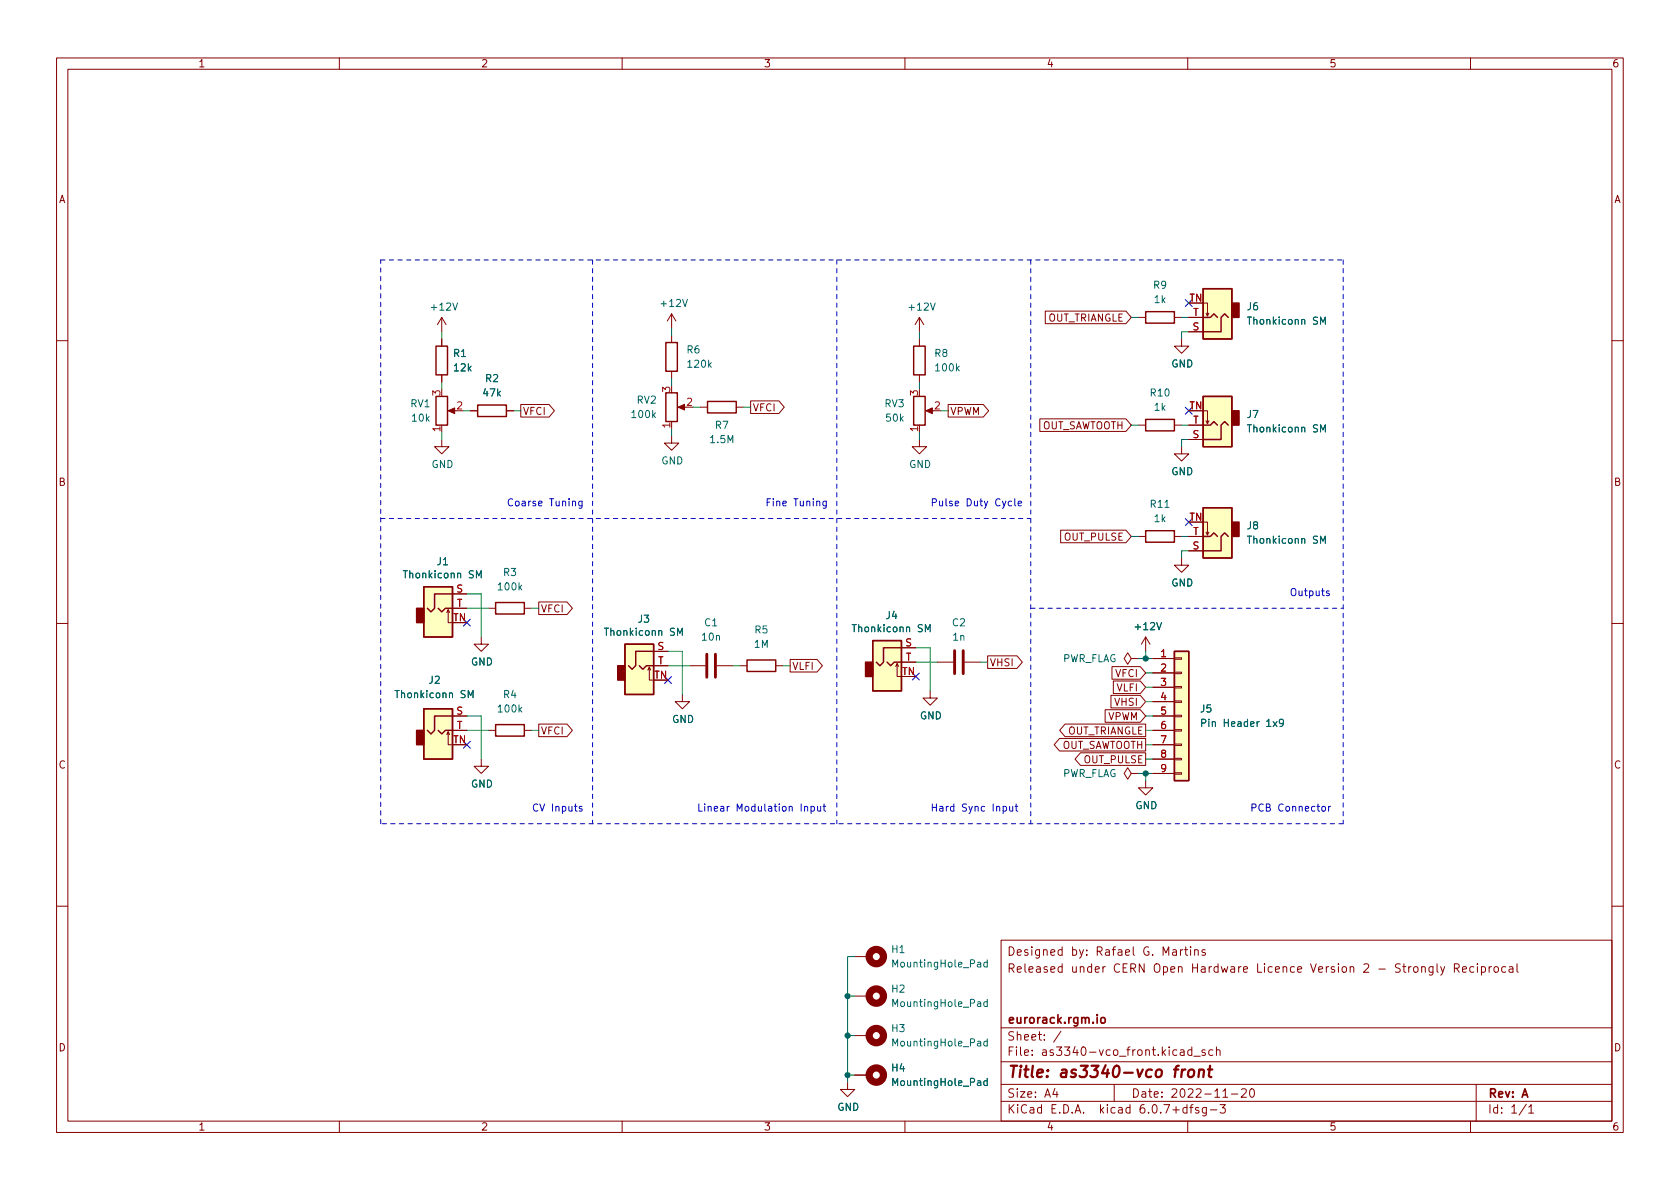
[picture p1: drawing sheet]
<svg xmlns="http://www.w3.org/2000/svg" width="297mm" height="210mm" viewBox="0 0 297 210" stroke-linecap="round" stroke-linejoin="round" font-family="sans-serif">
<g fill="none" stroke="#840000" stroke-width=".18">
<path d="M10 10.2h277v190.1h-277zM12 12.2h273v186.1h-273zM60 10.2v2M110 10.2v2M160 10.2v2M210 10.2v2M260 10.2v2M78.1 56.1v2.6M78.1 59.9v1.3M78.1 56.1l-.8 1.3M78.1 56.1l.8 1.3M118.7 55.5v2.5"/>
<path d="M118.7 59.3v1.3M118.7 55.5l-.7 1.3M118.7 55.5l.8 1.3M162.6 56.1v2.6M162.6 59.9v1.3M162.6 56.1l-.8 1.3M162.6 56.1l.7 1.3M184.8 55h14.3l.9 1.1-.9 1.1h-14.3zM201.3 56.1h1.3M207.6 56.1h1.3M208.9 59.9v1.3h1.3l-1.3 1.3-1.3-1.3h1.3M210.2 58.7h2.5"/>
<path d="M210.2 56.1h2.5M212.7 53.6h.8v2.3l.2-.5M213.2 55.4l.3 .5M10 60.2h2M78.1 77.7v1.3h1.3l-1.3 1.3-1.3-1.3h1.3M78.1 66.3v1.3M79.6 72.6h1M83.2 72.6h1.3M89.5 72.6h1.3M92.1 71.5h5l.9 1.1-.9 1.1h-5zM118.7 77.1v1.3h1.3l-1.3 1.2-1.2-1.2h1.2M118.7 65.7v1.2"/>
<path d="M120.3 72h1M123.8 72h1.3M130.2 72h1.2M132.7 70.9h5l1 1.1-1 1.1h-5zM162.6 77.7v1.3h1.2l-1.2 1.3-1.3-1.3h1.3M162.6 66.3v1.3M164.1 72.6h1M167.6 71.5h6.3l.9 1.1-.9 1.1h-6.3zM183.8 74.1h15.3l.9 1.1-.9 1.1h-15.3zM201.3 75.2h1.3M207.6 75.2h1.3M208.9 79v1.3h1.3l-1.3 1.2-1.3-1.2h1.3"/>
<path d="M210.2 75.2h2.5M210.2 77.7h2.5M212.7 72.6h.8v2.3l.2-.5M213.2 74.4l.3 .5M285 60.2h2M187.5 93.8h11.6l.9 1.1-.9 1.1h-11.6zM201.3 94.9h1.3M207.6 94.9h1.3M208.9 98.7v1.2h1.3l-1.3 1.3-1.3-1.3h1.3M210.2 97.4h2.5M210.2 94.9h2.5M212.7 92.3h.8v2.3l.2-.5"/>
<path d="M213.2 94.1l.3 .5M10 110.2h2M79 108.3l.2-.5v2.3h.8M79.2 107.8l.3 .5M80 105h2.5M80 107.6h2.5M85.1 112.6v1.3h1.3l-1.3 1.3-1.3-1.3h1.3M86.4 107.6h1.2M92.7 107.6h1.3M95.2 106.5h5.1l.9 1.1-.9 1.1h-5.1zM114.6 118.5l.2-.5v2.3h.8M114.8 118l.3 .5"/>
<path d="M115.6 115.2h2.5M115.6 117.7h2.5M121.9 117.7h2.8M126.7 117.7h2.8M130.8 117.7h1.3M137.2 117.7h1.2M139.7 116.6h4.8l.9 1.1-.9 1.1h-4.8zM158.4 117.9l.2-.6v2.3h.8M158.6 117.3l.3 .6M159.4 114.5h2.5M159.4 117.1h2.5M165.7 117.1h2.8"/>
<path d="M170.6 117.1h2.8M174.6 116h5.2l1 1.1-1 1.1h-5.2zM196.6 117.9h5l1 1.1-1 1.1h-5zM200 116.5l-.6-1.1-.6 1.1 .6 1 .6-1h1.3M201.3 116.5h.1M202.6 112.6l-.8 1.3M202.6 112.6v2.6M202.6 112.6l.7 1.3M203.8 116.5h3.8M203.8 119h3.8M207.6 118.9h1.3v.2h-1.3zM207.6 116.3h1.3v.3h-1.3z"/>
<path d="M285 110.2h2M79 129.9l.2-.5v2.3h.8M79.2 129.4l.3 .5M80 126.6h2.5M80 129.2h2.5M85.1 134.2v1.3h1.3l-1.3 1.3-1.3-1.3h1.3M86.4 129.2h1.2M92.7 129.2h1.3M95.2 128h5.1l.9 1.2-.9 1.1h-5.1zM120.6 122.8v1.3h1.3l-1.3 1.2-1.2-1.2h1.2M164.5 122.2v1.2h1.2l-1.2 1.3-1.3-1.3h1.3M187.3 130.6h15.3v2.2h-15.3l-.9-1.1z"/>
<path d="M188.3 128h14.3v2.3h-14.3l-.9-1.1zM191 133.1h11.6v2.2h-11.6l-.9-1.1zM195.4 125.5h6.2l1 1.1-1 1.1h-6.2zM196.4 123h5.2l1 1.1-1 1.1h-5.2zM196.8 120.4h4.8l1 1.1-1 1.1h-4.8zM200 136.8l-.6-1-.6 1 .6 1 .6-1h1.3M201.3 136.8h.1M202.6 138v1.3h1.2l-1.2 1.3-1.3-1.3h1.3M203.8 126.6h3.8M203.8 129.2h3.8M203.8 121.5h3.8M203.8 124.1h3.8"/>
<path d="M203.8 131.7h3.8M203.8 134.2h3.8M203.8 136.8h3.8M207.6 136.6h1.3v.3h-1.3zM207.6 134.1h1.3v.3h-1.3zM207.6 131.6h1.3v.2h-1.3zM207.6 129h1.3v.3h-1.3zM207.6 126.5h1.3v.2h-1.3zM207.6 123.9h1.3v.3h-1.3zM207.6 121.4h1.3v.3h-1.3zM10 160.2h2M151.1 176.1h2.6"/>
<path d="M151.1 169.2h2.6M177 166.3h108v32h-108zM207.4 168h.5l.1 .9M208 168.3l-.5 .1a.29 .29 0 0 0-.2 .2 .29 .29 0 0 0 .2 .3h.5M208.7 167.9v1M209.1 167.9l-.2 .1-.2 .2M209.4 167.9h.6M209.6 167.4v1.3l.4 .2M210.5 167.4v.2M210.5 167.9v1M211.2 168.1l.2-.2 .4 .1 .1 .9M211.2 167.9v1"/>
<path d="M213.1 168l-.4-.1-.2 .2 .1 .3 .5 .1v.4h-.6M253.4 170.9v1.2l-.3 .3h-.4M253.4 171l-.5-.1-.3 .3v.4l.2 .3h.6M254.1 170.4v1.3l.2 .2M254.7 170.9l.4 1M255.4 170.9l-.5 1.4-.2 .1M257.1 171.2l.8-.1 .1-.2-.1-.3-.2-.2h-.6v1.5M257.5 171.2l.5 .7M258.6 171.4l.7-.1-.1-.3-.4-.1-.2 .2 .1 .8h.5M260.6 171l-.5-.1-.2 .3v.4l.1 .3h.6M261.2 170.4v.2M261.2 170.9v1"/>
<path d="M261.9 171l.5-.1 .2 .3v.4l-.1 .3h-.6M261.9 170.9v1.5M263.3 170.9v1M263.7 170.9l-.3 .1-.1 .2M264.3 171l.4-.1 .2 .3v.4l-.2 .3h-.4l-.2-.3v-.4zM266.2 171l-.4-.1-.3 .3v.4l.2 .3h.5M266.9 171h.5l.1 .9M267.5 171.3l-.5 .1a.29 .29 0 0 0-.2 .2 .29 .29 0 0 0 .2 .3h.5M268.2 170.4v1.3l.2 .2M285 160.2h2M60 198.3v2M110 198.3v2"/>
<path d="M149.9 191.4v1.3h1.2l-1.2 1.2-1.3-1.2h1.3M151.1 183.1h2.6M151.1 190.1h2.6M160 198.3v2M177 194.8h108M177 191.8h108M177 187.8h108M177 181.8h108M186.5 192.5l-.4 1h1M186.9 193v1M187.6 182.4l-1.3 1.9M197 191.8v3"/>
<path d="M208.7 185.7h.6l.1 .9M209.4 186l-.5 .1a.29 .29 0 0 0-.3 .2 .29 .29 0 0 0 .3 .3h.5M209.9 195.9l-.5-.1-.3 .3v.4l.2 .3h.6M209.9 195.3v1.5M210 198.3v2M210.4 195.8h.5M210.7 185.7l-.4-.1-.3 .3v.4l.1 .3h.6M210.7 185.1v1.5M210.9 195.3l-.3 .2v1.3M211.1 186.8h1.1M211.9 195.9l-.3-.1-.2 .2v.3l.5 .1v.4h-.5M213.1 185.7l-.4-.1-.2 .2 .1 .3 .5 .1v.4h-.6"/>
<path d="M213.3 195.8v1.2l-.3 .3h-.4M213.3 195.9l-.4-.1-.3 .3v.4l.1 .3h.6M214 196.3h1.1M214.4 185.7l-.4-.1-.3 .3v.4l.2 .3h.5M215.1 185.8l.2-.2 .3 .1 .1 .9M215.1 185.1v1.5M215.7 195.3h.9l-.5 .6 .5 .1v.7l-.2 .1h-.5l-.2-.1M216.2 194h.9M217.7 193.5h1.2M219.5 192.7l.6-.2 .2 .2 .1 .3-1 1h1M221.1 192.7l.2-.2a.81 .81 0 0 1 .6 .7 .81 .81 0 0 1-.3 .8h-.2a.81 .81 0 0 1-.3-1.3zM260 198.3v2"/>
<path d="M261 191.8v6.5M269.9 195.3l-1.3 1.9M270.3 195.8l.4-.5v1.5M270.3 196.8h.9"/>
</g>
<path d="M209 189.1l-.2 1.4M209.6 189.1l-.4 .1-.2 .3M210.2 189.3a.52 .52 0 0 1 .6-.2 .52 .52 0 0 1 .4 .4l-.1 .6a.55 .55 0 0 1-.5 .4 .55 .55 0 0 1-.6-.4zM212 189.3a.49 .49 0 0 1 .9 .1l-.1 1.1M212.1 189.1l-.2 1.4M213.6 189.1h.7M214 188.5l-.3 1.7 .1 .2 .4 .1" fill="none" stroke="#840000" stroke-width=".4"/>
<path d="M194.7 180.1l.2-.2 .4 .2 .1 .5-.1 .3h-.4l-.2-.1z" fill="none" stroke="#840000" stroke-width=".3"/>
<g fill="#840000" stroke="#840000" stroke-width=".18">
<path d="M163.7 72.6l1.1-.5v1z"/>
<path d="M79.2 72.6l1.2-.5v1z"/>
<path d="M119.9 72l1.1-.5v1z"/>
</g>
<g fill="none" stroke="#840000" stroke-width=".25">
<path d="M202.6 55.1h5v2h-5zM212.7 51h5.1v8.9h-5.1zM212.7 56.1h1.3l.6-.6 .7 .6M217.2 56.1l-.7-.6-.6 .6v2.6h-3.2M77.1 70.1h2v5.1h-2zM77.1 61.2h2v5.1h-2zM84.5 71.6h5v2.1h-5zM117.7 60.6h2.1v5.1h-2.1zM117.7 69.5h2.1v5h-2.1zM125.1 71h5.1v2h-5.1zM161.5 70.1h2.1v5.1h-2.1zM161.5 61.2h2.1v5.1h-2.1z"/>
<path d="M202.6 74.2h5v2h-5zM212.7 70.1h5.1v8.9h-5.1zM212.7 75.2h1.3l.6-.7 .7 .7M217.2 75.2l-.7-.7-.6 .7v2.5h-3.2M202.6 93.8h5v2.1h-5zM212.7 89.8h5.1v8.9h-5.1zM212.7 94.9h1.3l.6-.7 .7 .7M217.2 94.9l-.7-.7-.6 .7v2.5h-3.2M74.9 103.8h5.1v8.8h-5.1zM77.5 107.6l.6 .6 .6-.6h1.3M80 105h-3.2v2.6l-.6 .6-.6-.6M87.6 106.5h5.1v2.1h-5.1z"/>
<path d="M110.5 113.9h5.1v8.9h-5.1zM113 117.7l.7 .7 .6-.7h1.3M115.6 115.2h-3.2v2.5l-.6 .7-.7-.7M132.1 116.7h5.1v2h-5.1zM154.3 113.3h5.1v8.9h-5.1zM156.8 117.1l.7 .6 .6-.6h1.3M159.4 114.5h-3.2v2.6l-.6 .6-.7-.6M207.6 115.2h2.6v22.8h-2.6zM74.9 125.3h5.1v8.9h-5.1zM77.5 129.2l.6 .6 .6-.6h1.3M80 126.6h-3.2v2.6l-.6 .6-.6-.6M87.6 128.1h5.1v2.1h-5.1z"/>
</g>
<g fill="#ffffc2" stroke="#ffffc2" stroke-width=".18">
<path d="M110.5 113.9h5.1v8.9h-5.1z"/>
<path d="M154.3 113.3h5.1v8.9h-5.1z"/>
<path d="M74.9 125.3h5.1v8.9h-5.1z"/>
<path d="M74.9 103.8h5.1v8.8h-5.1z"/>
<path d="M212.7 89.8h5.1v8.9h-5.1z"/>
<path d="M212.7 51h5.1v8.9h-5.1z"/>
<path d="M207.6 115.2h2.6v22.8h-2.6z"/>
<path d="M212.7 70.1h5.1v8.9h-5.1z"/>
</g>
<g fill="#840000" stroke="#840000" stroke-width=".25">
<path d="M109.2 117.7h1.3v2.6h-1.3z"/>
<path d="M153 117.1h1.3v2.5h-1.3z"/>
<path d="M73.7 129.2h1.2v2.5h-1.2z"/>
<path d="M73.7 107.6h1.2v2.5h-1.2z"/>
<path d="M217.8 92.3h1.3v2.6h-1.3z"/>
<path d="M217.8 53.6h1.3v2.5h-1.3z"/>
<path d="M217.8 72.6h1.3v2.6h-1.3z"/>
</g>
<g fill="none" stroke="#006464" stroke-width=".18">
<path d="M233.5 57.3v-1.2l.4 .9 .4-.9v1.2M233.5 76.4v-1.3l.4 .9 .4-.9v1.3M233.5 96.1v-1.3l.4 .9 .4-.9v1.3M84.2 102.2v-1.3l.5 .9 .4-.9v1.3M119.8 112.4v-1.3l.4 .9 .4-.9v1.3M163.6 111.7v-1.3l.4 1 .5-1v1.3M82.8 123.4v-1.3l.4 .9 .4-.9v1.3M212.5 127.9l.6-.1 .1-.2-.1-.3-.6-.1v1.3M226.9 127.7l-.2 .3-.4-.1-.1-.2 .1-.5h.4l.2 .1a.84 .84 0 0 1-.3 1.2h-.3M174.6 177.2l-.4-.1-.3 .3 .2 .5h.5M174.6 170.2h-.4l-.3 .2 .2 .5h.5M174.6 169.7v1.3"/>
<path d="M174.6 176.7v1.3M174.6 184.2l-.4-.1-.3 .3 .2 .5h.5M174.6 191.2l-.4-.1-.3 .3 .2 .5h.5M174.6 183.7v1.3M174.6 190.7v1.3"/>
</g>
<path d="M125 115.7v4.1M126.5 115.7v4.1M168.8 115.1v4M170.3 115.1v4" fill="none" stroke="#840000" stroke-width=".51"/>
<g fill="none" stroke="#840000" stroke-width="1.3">
<circle cx="154.9" cy="169.2" r="1.27"/>
<circle cx="154.9" cy="176.1" r="1.27"/>
<circle cx="154.9" cy="190.1" r="1.27"/>
<circle cx="154.9" cy="183.1" r="1.27"/>
</g>
<g fill="none" stroke="#0000c2" stroke-width=".18">
<path d="M101.2 88.7l.2-.1 .3 .1 .1 .8M102.9 88.6v1l-.2 .3-.3-.1M102.9 88.7l-.3-.1-.3 .3 .1 .5h.5M146.1 88.6v1l-.2 .3-.3-.1M146.1 88.7l-.4-.1-.2 .3 .1 .5h.5M178.9 88.7l-.4-.1-.2 .3 .1 .5h.5M179.4 88.2v1.1l.2 .2M180 89l.6-.1v-.2l-.4-.1-.2 .2 .1 .6h.5M235 104.6l-.3-.1-.2 .2 .1 .2 .4 .1v.3h-.5M102.9 142.7l-.3-.1-.2 .2 .1 .2 .4 .1v.3h-.5M142.3 142.7l.1-.1 .3 .1 .1 .7M143.4 142.7l.4-.1 .2 .2-.1 .6h-.5"/>
<path d="M143.4 142.6v1.3M144.6 142.6v.8h.3l.2-.1M145.1 142.6v.8M145.5 142.6h.5M145.7 142.2v1.1l.3 .1M177.4 142.7l.3-.1 .3 .2-.2 .6h-.4M178.5 142.6l.1 .8h.3l.2-.1M179.1 142.6v.8M179.5 142.6h.5M179.7 142.2v1.1l.3 .1M233.8 142.7l.3-.1 .3 .2v.4l-.3 .2h-.3l-.1-.2zM234.9 142.6v.8"/>
<path d="M235.3 142.6l-.4 .2"/>
</g>
<path d="M67.3 46h170.2M104.8 46v45.7M148 46v45.7M182.2 46v99.7M237.5 46v99.7M67.3 91.7h114.9M104.8 91.7v54M148 91.7v54M182.2 107.6h55.3M67.3 145.7v-99.7M237.5 145.7h-170.2" fill="none" stroke="#0000c2" stroke-width=".18" stroke-dasharray=".8 .8"/>
<g fill="none" stroke="#009600" stroke-width=".18">
<path d="M78.1 58.7v1.2M118.7 58v1.3M162.6 58.7v1.2M200 56.1h1.3M208.9 56.1h1.3M210.2 58.7h-1.3v1.2M78.1 67.6v1.2M78.1 76.4v1.3M81.9 72.6h1.3M90.8 72.6h1.3M118.7 66.9v1.3M118.7 75.8v1.3"/>
<path d="M122.6 72h1.2M131.4 72h1.3M162.6 67.6v1.2M162.6 76.4v1.3M166.4 72.6h1.2M200 75.2h1.3M208.9 75.2h1.3M210.2 77.7h-1.3v1.3M200 94.9h1.3M208.9 94.9h1.3M210.2 97.4h-1.3v1.3M82.5 105h2.6v7.6"/>
<path d="M82.5 107.6h3.9M94 107.6h1.2M118.1 115.2h2.5v7.6M118.1 117.7h3.8M129.5 117.7h1.3M138.4 117.7h1.3M161.9 117.1h3.8M161.9 114.5h2.6v7.7M173.4 117.1h1.2M201.3 116.5h2.5M202.6 115.2v1.3M202.6 119h1.2"/>
<path d="M82.5 126.6h2.6v7.6M82.5 129.2h3.9M94 129.2h1.2M201.3 136.8h2.5M202.6 136.8v1.2M202.6 126.6h1.2M202.6 129.2h1.2M202.6 131.7h1.2M202.6 134.2h1.2M202.6 121.5h1.2M202.6 124.1h1.2M149.9 176.1h1.2"/>
<path d="M151.1 169.2h-1.2v22.2M149.9 183.1h1.2M149.9 190.1h1.2"/>
</g>
<g fill="none" stroke="#000084" stroke-width=".18">
<path d="M209.6 53l1.2 1.2M210.8 53l-1.2 1.2M209.6 72l1.2 1.2M210.8 72l-1.2 1.2M209.6 91.7l1.2 1.2M210.8 91.7l-1.2 1.2M81.9 109.5l1.3 1.2M83.2 109.5l-1.3 1.2M117.5 119.7l1.2 1.2M118.7 119.7l-1.2 1.2M161.3 119l1.2 1.2M162.5 119l-1.2 1.2"/>
<path d="M81.9 131.1l1.3 1.2M83.2 131.1l-1.3 1.2"/>
</g>
<g fill="#009600" stroke="#009600" stroke-width=".18">
<circle cx="149.9" cy="183.1" r=".46"/>
<circle cx="149.9" cy="190.1" r=".46"/>
<circle cx="149.9" cy="176.1" r=".46"/>
<circle cx="202.6" cy="136.8" r=".46"/>
<circle cx="202.6" cy="116.5" r=".46"/>
</g>
<text font-size="2.8" fill="#840000" x="178" y="190.6">Title: as3340-vco front</text>
<g font-size="2.1" fill="#840000">
<text x="178" y="172">Released under CERN Open Hardware Licence Version 2 - Strongly Reciprocal</text>
<text x="178" y="169">Designed by: Rafael G. Martins</text>
<text x="178" y="184">Sheet: /</text>
<text x="178" y="181">eurorack.rgm.io</text>
<text x="178" y="186.7">File: as3340-vco_front.kicad_sch</text>
<text x="178" y="196.9">KiCad E.D.A. kicad 6.0.7+dfsg-3</text>
<text x="178" y="194.1">Size: A4</text>
<text x="200" y="194.1">Date: 2022-11-20</text>
<text x="263" y="194.1">Rev: A</text>
<text x="263" y="196.9">Id: 1/1</text>
</g>
<g font-size="1.8" fill="#840000">
<text x="35" y="11.9">1</text>
<text x="85" y="11.9">2</text>
<text x="135" y="11.9">3</text>
<text x="185" y="11.9">4</text>
<text x="235" y="11.9">5</text>
<text x="285" y="11.9">6</text>
<text x="10.3" y="35.9">A</text>
<text x="285.3" y="35.9">A</text>
<text x="185" y="56.9">OUT_TRIANGLE</text>
<text x="92.4" y="73.4">VFCI</text>
<text x="133" y="72.7">VFCI</text>
<text x="168" y="73.4">VPWM</text>
<text x="183.7" y="75.9">OUT_SAWTOOTH</text>
<text x="10.3" y="85.9">B</text>
<text x="285.3" y="85.9">B</text>
<text x="188.1" y="95.6">OUT_PULSE</text>
<text x="95.6" y="108.3">VFCI</text>
<text x="140" y="118.4">VLFI</text>
<text x="174.9" y="117.8">VHSI</text>
<text x="197.3" y="119.7">VFCI</text>
<text x="197.2" y="124.8">VHSI</text>
<text x="197.5" y="122.3">VLFI</text>
<text x="95.6" y="129.9">VFCI</text>
<text x="188.5" y="129.9">OUT_TRIANGLE</text>
<text x="195.8" y="127.3">VPWM</text>
<text x="10.3" y="135.9">C</text>
<text x="187.2" y="132.4">OUT_SAWTOOTH</text>
<text x="191.6" y="135">OUT_PULSE</text>
<text x="285.3" y="135.9">C</text>
<text x="10.3" y="185.9">D</text>
<text x="285.3" y="185.9">D</text>
<text x="35" y="199.9">1</text>
<text x="85" y="199.9">2</text>
<text x="135" y="199.9">3</text>
<text x="185" y="199.9">4</text>
<text x="235" y="199.9">5</text>
<text x="285" y="199.9">6</text>
</g>
<g font-size="1.8" fill="#006464">
<text x="204" y="51">R9</text>
<text x="204.1" y="53.6">1k</text>
<text x="76.4" y="54.9">+12V</text>
<text x="117" y="54.3">+12V</text>
<text x="160.9" y="54.9">+12V</text>
<text x="220.5" y="54.9">J6</text>
<text x="220.9" y="57.4">Thonkiconn SM</text>
<text x="80.2" y="63.1">R1</text>
<text x="80.3" y="65.7">12k</text>
<text x="121.5" y="62.5">R6</text>
<text x="121.7" y="65">120k</text>
<text x="165.3" y="63.1">R8</text>
<text x="165.5" y="65.7">100k</text>
<text x="207.1" y="65">GND</text>
<text x="85.5" y="70.1">47k</text>
<text x="85.9" y="67.6">R2</text>
<text x="112.6" y="71.4">RV2</text>
<text x="203.5" y="70.1">R10</text>
<text x="72.6" y="72">RV1</text>
<text x="72.9" y="74.5">10k</text>
<text x="111.8" y="73.9">100k</text>
<text x="126.5" y="75.8">R7</text>
<text x="156.4" y="72">RV3</text>
<text x="156.7" y="74.5">50k</text>
<text x="204.1" y="72.6">1k</text>
<text x="220.5" y="73.9">J7</text>
<text x="220.9" y="76.4">Thonkiconn SM</text>
<text x="76.3" y="82.7">GND</text>
<text x="116.9" y="82.1">GND</text>
<text x="125.7" y="78.4">1.5M</text>
<text x="160.7" y="82.7">GND</text>
<text x="203.5" y="89.8">R11</text>
<text x="207.1" y="84">GND</text>
<text x="204.1" y="92.3">1k</text>
<text x="220.5" y="93.6">J8</text>
<text x="77.3" y="99.9">J1</text>
<text x="89" y="101.8">R3</text>
<text x="220.9" y="96.1">Thonkiconn SM</text>
<text x="71.7" y="102.3">Thonkiconn SM</text>
<text x="88.2" y="104.4">100k</text>
<text x="207.1" y="103.7">GND</text>
<text x="107.3" y="112.4">Thonkiconn SM</text>
<text x="112.9" y="110.1">J3</text>
<text x="124.2" y="113.3">10n</text>
<text x="124.6" y="110.7">C1</text>
<text x="133.5" y="112">R5</text>
<text x="151.1" y="111.8">Thonkiconn SM</text>
<text x="156.7" y="109.5">J4</text>
<text x="168.4" y="110.7">C2</text>
<text x="168.5" y="113.3">1n</text>
<text x="200.9" y="111.4">+12V</text>
<text x="83.3" y="117.7">GND</text>
<text x="133.4" y="114.5">1M</text>
<text x="187.7" y="117.1">PWR_FLAG</text>
<text x="70.3" y="123.4">Thonkiconn SM</text>
<text x="75.9" y="120.9">J2</text>
<text x="88.2" y="126">100k</text>
<text x="89" y="123.4">R4</text>
<text x="212.3" y="126">J5</text>
<text x="118.8" y="127.8">GND</text>
<text x="162.6" y="127.2">GND</text>
<text x="213.3" y="128.5">Pin Header 1x9</text>
<text x="187.7" y="137.4">PWR_FLAG</text>
<text x="83.3" y="139.3">GND</text>
<text x="200.7" y="143.1">GND</text>
<text x="157.7" y="168.5">H1</text>
<text x="158.2" y="171.1">MountingHole_Pad</text>
<text x="157.7" y="175.5">H2</text>
<text x="158.2" y="178">MountingHole_Pad</text>
<text x="157.7" y="182.5">H3</text>
<text x="158.2" y="185">MountingHole_Pad</text>
<text x="157.7" y="189.5">H4</text>
<text x="148" y="196.4">GND</text>
<text x="158.2" y="192">MountingHole_Pad</text>
</g>
<g font-size="1.8" fill="#a90000">
<text x="210.3" y="53.3">TN</text>
<text x="210.9" y="58.4">S</text>
<text x="210.9" y="55.9">T</text>
<text x="77.9" y="70" transform="rotate(-90 77.9 70)">3</text>
<text x="118.5" y="69.3" transform="rotate(-90 118.5 69.3)">3</text>
<text x="121.4" y="71.7">2</text>
<text x="162.3" y="70" transform="rotate(-90 162.3 70)">3</text>
<text x="77.9" y="76.3" transform="rotate(-90 77.9 76.3)">1</text>
<text x="80.8" y="72.4">2</text>
<text x="118.5" y="75.7" transform="rotate(-90 118.5 75.7)">1</text>
<text x="162.3" y="76.3" transform="rotate(-90 162.3 76.3)">1</text>
<text x="165.2" y="72.4">2</text>
<text x="210.3" y="72.4">TN</text>
<text x="210.9" y="77.5">S</text>
<text x="210.9" y="74.9">T</text>
<text x="210.3" y="92.1">TN</text>
<text x="210.9" y="94.6">T</text>
<text x="210.9" y="97.1">S</text>
<text x="80.7" y="104.8">S</text>
<text x="80.7" y="107.3">T</text>
<text x="80.1" y="109.8">TN</text>
<text x="116.3" y="114.9">S</text>
<text x="116.3" y="117.5">T</text>
<text x="159.5" y="119.4">TN</text>
<text x="160.1" y="114.3">S</text>
<text x="160.1" y="116.8">T</text>
<text x="205.2" y="116.2">1</text>
<text x="205.2" y="118.7">2</text>
<text x="115.7" y="120">TN</text>
<text x="205.2" y="121.3">3</text>
<text x="205.2" y="123.8">4</text>
<text x="80.1" y="131.4">TN</text>
<text x="80.7" y="126.4">S</text>
<text x="80.7" y="128.9">T</text>
<text x="205.2" y="126.4">5</text>
<text x="205.2" y="128.9">6</text>
<text x="205.2" y="131.4">7</text>
<text x="205.2" y="134">8</text>
<text x="205.2" y="136.5">9</text>
</g>
<g font-size="1.8" fill="#0000c2">
<text x="89.5" y="89.5">Coarse Tuning</text>
<text x="135.3" y="89.5">Fine Tuning</text>
<text x="164.5" y="89.5">Pulse Duty Cycle</text>
<text x="228" y="105.4">Outputs</text>
<text x="94" y="143.5">CV Inputs</text>
<text x="123.2" y="143.5">Linear Modulation Input</text>
<text x="164.5" y="143.5">Hard Sync Input</text>
<text x="221" y="143.5">PCB Connector</text>
</g>
</svg>
